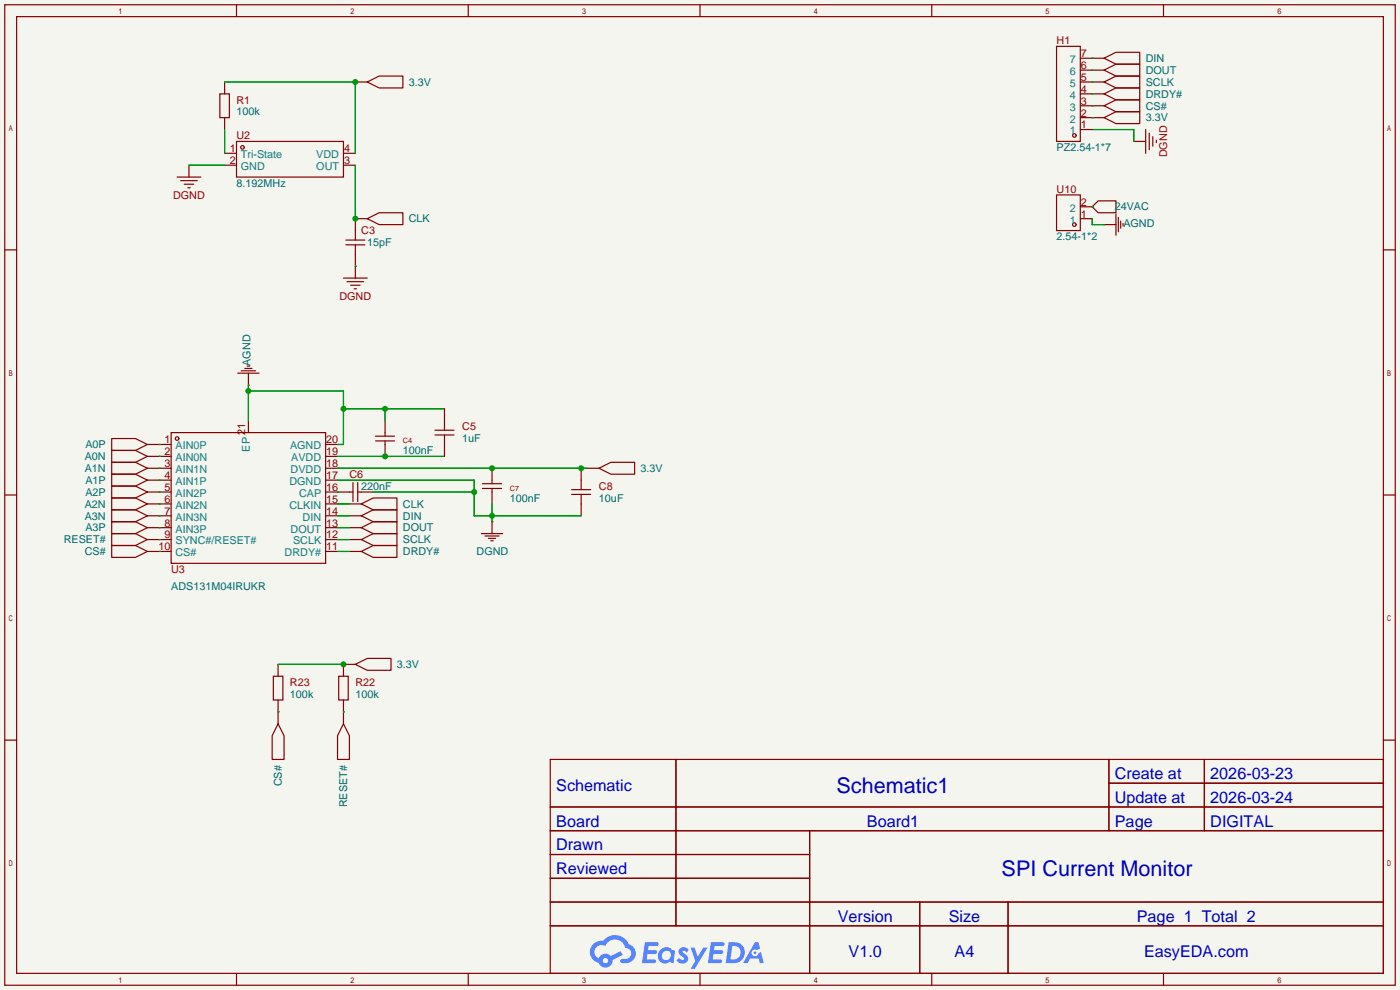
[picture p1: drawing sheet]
<svg xmlns="http://www.w3.org/2000/svg" width="299mm" height="212mm" viewBox="0 0 299 212" stroke-linecap="round" stroke-linejoin="round" font-family="sans-serif">
<path d="M0 0h299.2v211.6h-299.2z" fill="#f5f5f0"/>
<g fill="none" stroke="#850000" stroke-width=".25">
<path d="M1 1h297.2v209.6h-297.2zM3.6 3.6h292.1v204.4h-292.1zM50.5 1v2.6M100.1 1v2.6M149.6 1v2.6M199.1 1v2.6M248.7 1v2.6M1 53.4h2.6M295.7 53.4h2.5M1 105.8h2.6M295.7 105.8h2.5M1 158.2h2.6"/>
<path d="M295.7 158.2h2.5M117.6 162.3h178.1v45.7h-178.1zM117.6 172.5h178.1M117.6 177.5h178.1M144.5 162.3v35.6M173 177.5v30.5M237 162.3v15.2M237 167.4h58.7M257.4 162.3v15.2M117.6 182.6h55.4M117.6 192.8h178.1M117.6 187.7h55.4"/>
<path d="M117.6 197.9h178.1M196.6 192.8v15.2M215.4 192.8v15.2M50.5 208v2.6M100.1 208v2.6M149.6 208v2.6M199.1 208v2.6M248.7 208v2.6"/>
</g>
<g fill="#5487ff">
<path d="M145.3 202.7a1.3 1.3 0 0 1 1.9 .3l-.4 .6a.54 .54 0 0 0-.9-.2l.1 .2a1.34 1.34 0 0 1 .9 1.8 1.47 1.47 0 0 1-2.3-.1l.5-.6 .8 .5a.31 .31 0 0 0 .4-.3 .31 .31 0 0 0-.3-.4 1.12 1.12 0 0 1-.7-1.8z"/>
<path d="M147.6 202.5h.9l.6 2 1.2-2h.9l-2.7 4.6h-.9l1-1.7z"/>
<path d="M137.8 201.4h1.7a1.31 1.31 0 0 1 1.2 .2 .4 .4 0 0 1-.3 .5l-1.8 .1-.1 .9h1.6a.4 .4 0 0 1 .4 .4 .4 .4 0 0 1-.5 .4h-1.6l-.2 1.2h1.4a.46 .46 0 0 1 .5 0 .46 .46 0 0 1 .1 .5l-.4 .2h-2.6z"/>
<path d="M151.9 201.4h1.7a1.32 1.32 0 0 1 1.2 .2 .39 .39 0 0 1-.3 .5l-1.8 .1-.1 .9h1.6a.4 .4 0 0 1 .4 .4 .4 .4 0 0 1-.4 .4h-1.7l-.2 1.2h1.4a.46 .46 0 0 1 .5 0 .46 .46 0 0 1 .1 .5l-.4 .2h-2.6z"/>
<path d="M161.3 201.4h.8l.3 1.3-.6 .4a.75 .75 0 0 0-1.1 .3 .75 .75 0 0 0 .5 1 .75 .75 0 0 0 .9-.7l.5-.2 .6 2.3h-.8l-.3-.9h-1.8l-.5 .9h-1z"/>
<path d="M155.7 201.4l-.6 4.4h1.5a2.27 2.27 0 0 0 2.6-2.2 2.27 2.27 0 0 0-2.7-2.2zM156.5 202.1a1.5 1.5 0 0 1 1.8 1.6 1.5 1.5 0 0 1-1.9 1.4h-.3z"/>
<path d="M141.2 203a1.6 1.6 0 0 0-.3 2.3 1.6 1.6 0 0 0 2.3 .2l.7 .3 .3-2.4-.1-.3-.5-.1a1.58 1.58 0 0 0-2.4 0zM141.8 203.5a.98 .98 0 0 1 1.6 .4 .98 .98 0 0 1-1.1 1.3 .94 .94 0 0 1-.9-.7 .94 .94 0 0 1 .4-1z"/>
<path d="M126.8 201.8a2.37 2.37 0 0 0 1.1 4 1.54 1.54 0 0 0 1.8 1 1.54 1.54 0 0 0 1.2-1.6l2.2-1.1-.5-.8-2 1a1.57 1.57 0 0 0-2.7 .5 1.5 1.5 0 0 1-.7-2.1 1.5 1.5 0 0 1 2.2-.5 2.23 2.23 0 0 1 2.3-1.4 2.23 2.23 0 0 1 2 1.8 1.16 1.16 0 0 1 1.2 1.1 1.16 1.16 0 0 1-1.1 1.2h-.7a.47 .47 0 0 0-.5 .4 .47 .47 0 0 0 .4 .5 2.17 2.17 0 0 0 2.5-.9 2.17 2.17 0 0 0-.3-2.7l-.8-.4a3.2 3.2 0 0 0-5.5-.7l-1.1 .1zM128.8 205.3a.6 .6 0 0 1 1.2 0 .6 .6 0 0 1-1.2 0z"/>
<circle cx="161.4" cy="203.6" r=".28"/>
</g>
<g fill="none" stroke="#850000" stroke-width=".25">
<path d="M48 17.5v2.6M75.9 17.5h2.6M78.5 17.5l2.5-1.2h5.1v2.5h-5.1zM225.8 9.9h5.1v20.3h-5.1zM230.9 17.5h5.1M230.9 15h5.1M230.9 12.4h5.1M236 17.5l2.5-1.2h5.1v2.5h-5.1zM236 15l2.5-1.3h5.1v2.6h-5.1zM236 12.4l2.5-1.2h5.1v2.5h-5.1zM37.8 37.8h5.1M38.6 38.6h3.6"/>
<path d="M39.4 39.4h2M40.4 35.3v2.5M47 20.1h2v5h-2zM48 32.8h2.5M48 35.3h2.5M48 25.1v2.6M50.5 30.2h22.9v7.6h-22.9zM73.4 32.8h2.5M73.4 35.3h2.5M230.9 25.1h5.1M230.9 22.6h5.1M230.9 20.1h5.1"/>
<path d="M230.9 27.7h2.5M236 25.1l2.5-1.2h5.1v2.5h-5.1zM236 22.6l2.5-1.3h5.1v2.6h-5.1zM236 20.1l2.5-1.3h5.1v2.5h-5.1zM242.3 30.2h2.6M244.9 27.7v5.1M245.6 28.4v3.6M246.4 29.2v2M247.1 30v.5M40.1 40.1h.5M73.4 59.4h5.1M73.9 52.3h4.1"/>
<path d="M73.9 51.3h4.1M75.9 52.3v7.1M78.5 46.7l2.5-1.2h5.1v2.5h-5.1zM78.5 46.7h-2.6v4.6M225.8 41.7h5.1v7.6h-5.1zM230.9 46.7h2.5M230.9 44.2h2.5M233.4 44.2l1.3-1.3h3.8v2.6h-3.8zM233.4 44.2h.1M236 48h.1M236 48h2.5M238.5 45.7v4.6"/>
<path d="M239 46.5v3M239.5 47.2v1.6M240 47.8v.5M50.8 79.8h4.6M51.6 79.2h3M52.3 78.7h1.5M52.8 78.2h.5M53.1 79.8v2.5M74.2 60.2h3.5M74.9 61h2.1M75.7 61.7h.5M23.9 93.7h5.1l2.5 1.3-2.5 1.3h-5.1z"/>
<path d="M23.9 96.3h5.1l2.5 1.2-2.5 1.3h-5.1zM23.9 98.8h5.1l2.5 1.3-2.5 1.2h-5.1zM31.5 95h5.1M31.5 97.5h5.1M36.6 92.5h33v27.9h-33zM53.1 82.3h.1M53.1 89.9v2.6M69.6 95h2.5M69.6 97.5h2.5M80.3 94.2h4M80.3 93.2h4M82.3 89.9v3.3"/>
<path d="M82.3 94.2v3.3M93 93h4M93 91.9h4M95 87.4v4.5M95 93v4.5M23.9 116.6h5.1l2.5 1.3-2.5 1.2h-5.1zM23.9 114h5.1l2.5 1.3-2.5 1.3h-5.1zM23.9 101.3h5.1l2.5 1.3-2.5 1.3h-5.1zM23.9 103.9h5.1l2.5 1.3-2.5 1.2h-5.1zM23.9 106.4h5.1l2.5 1.3-2.5 1.3h-5.1zM23.9 109h5.1l2.5 1.2-2.5 1.3h-5.1zM23.9 111.5h5.1l2.5 1.3-2.5 1.2h-5.1z"/>
<path d="M31.5 100.1h5.1M31.5 102.6h5.1M31.5 105.2h5.1M31.5 107.7h5.1M31.5 110.2h5.1M31.5 112.8h5.1M31.5 115.3h5.1M31.5 117.9h5.1M69.6 100.1h2.5M69.6 102.6h2.5M69.6 105.2h5.8M69.6 107.7h2.5"/>
<path d="M69.6 110.2h2.5M69.6 112.8h2.5M69.6 115.3h2.5M69.6 117.9h2.5M74.7 107.7h2.5M74.7 110.2h2.5M74.7 112.8h2.5M74.7 115.3h2.5M74.7 117.9h2.5M75.4 103.1v4.1M76.5 105.2h3.3M76.5 103.1v4.1"/>
<path d="M77.2 107.7l2.6-1.3h5v2.6h-5zM77.2 110.2l2.6-1.2h5v2.5h-5zM77.2 112.8l2.6-1.3h5v2.5h-5zM77.2 115.3l2.6-1.3h5v2.6h-5zM77.2 117.9l2.6-1.3h5v2.5h-5zM102.9 114h4.5M103.1 104.4h4.1M103.1 103.4h4.1M103.6 114.6h3.1M104.4 115.1h1.5M104.9 115.6h.5M105.2 111.5h.1"/>
<path d="M105.2 100.1v3.3M105.2 104.4v3.3M105.2 111.5v2.5M122.2 105.7h4M122.2 104.6h4M124.2 100.1v4.5M124.2 105.7v4.5M125.5 100.1h2.5M128 100.1l2.6-1.3h5v2.5h-5zM58.4 144.5h2.1v5.1h-2.1zM59.4 154.7l1.3 2.5v5.1h-2.5v-5.1zM59.4 142v2.5"/>
<path d="M59.4 149.6v5.1M72.4 144.5h2v5.1h-2zM73.4 154.7l1.3 2.5v5.1h-2.6v-5.1zM73.4 149.6v5.1M75.9 142l2.6-1.3h5.1v2.6h-5.1zM75.9 142h-2.5v2.5"/>
<circle cx="51.8" cy="31.5" r=".38"/>
<circle cx="229.6" cy="29" r=".38"/>
<circle cx="229.6" cy="48" r=".38"/>
<circle cx="37.8" cy="93.7" r=".38"/>
</g>
<g fill="none" stroke="#009600" stroke-width=".25">
<path d="M48 17.5h27.9v15.3M233.4 17.5h.1M233.4 15h.1M233.4 12.4h.1M40.4 35.3h7.6M48 27.7v5.1M75.9 35.3v11.4M233.4 25.1h.1M233.4 22.6h.1M233.4 20.1h.1M233.4 27.7h8.9v2.5M75.9 56.9h.1"/>
<path d="M233.4 44.2h.1M233.4 46.7v1.3h2.6M34 95h.1M34 97.5h.1M53.1 82.3v7.6M53.1 83.6h20.3v11.4h-1.3M72.1 97.5h22.9M73.4 87.4h21.6M82.3 87.4v2.5M34 117.9h.1M34 115.3h.1M34 100.1h.1"/>
<path d="M34 102.6h.1M34 105.2h.1M34 107.7h.1M34 110.2h.1M34 112.8h.1M72.1 105.2h.1M72.1 100.1h53.4M72.1 110.2h2.6M72.1 102.6h29.2v7.6h22.9M72.1 107.7h2.6M72.1 112.8h2.6M72.1 115.3h2.6"/>
<path d="M72.1 117.9h2.6M79.8 105.2h21.5M105.2 107.7v3.8M59.4 152.1h.1M59.4 142h14M73.4 152.1h.1"/>
</g>
<g fill="#009600">
<circle cx="124.2" cy="100.1" r=".63"/>
<circle cx="105.2" cy="100.1" r=".63"/>
<circle cx="53.1" cy="83.6" r=".63"/>
<circle cx="73.4" cy="87.4" r=".63"/>
<circle cx="82.3" cy="87.4" r=".63"/>
<circle cx="82.3" cy="97.5" r=".63"/>
<circle cx="105.2" cy="110.2" r=".63"/>
<circle cx="101.3" cy="105.2" r=".63"/>
<circle cx="75.9" cy="17.5" r=".63"/>
<circle cx="75.9" cy="46.7" r=".63"/>
<circle cx="73.4" cy="142" r=".63"/>
</g>
<g font-size="4.6" fill="#0000c2">
<text x="178.8" y="169.4">Schematic1</text>
<text x="214.1" y="187.2">SPI Current Monitor</text>
</g>
<g font-size="3.5" fill="#0000c2">
<text x="238.3" y="166.5">Create at</text>
<text x="258.7" y="166.5">2026-03-23</text>
<text x="118.9" y="169.1">Schematic</text>
<text x="238.3" y="171.6">Update at</text>
<text x="258.7" y="171.6">2026-03-24</text>
<text x="118.9" y="176.7">Board</text>
<text x="185.3" y="176.7">Board1</text>
<text x="238.3" y="176.7">Page</text>
<text x="258.7" y="176.7">DIGITAL</text>
<text x="118.9" y="181.8">Drawn</text>
<text x="118.9" y="186.8">Reviewed</text>
<text x="179.1" y="197">Version</text>
<text x="202.8" y="197">Size</text>
<text x="243" y="197">Page 1 Total 2</text>
<text x="181.4" y="204.6">V1.0</text>
<text x="204" y="204.6">A4</text>
<text x="244.5" y="204.6">EasyEDA.com</text>
</g>
<g font-size="2.3" fill="#a90000">
<text x="225.8" y="9.4">H1</text>
<text x="50.5" y="22.1">R1</text>
<text x="50.5" y="29.8">U2</text>
<text x="249.5" y="33.6" transform="rotate(-90 249.5 33.6)">DGND</text>
<text x="225.8" y="41.2">U10</text>
<text x="37" y="42.5">DGND</text>
<text x="77.2" y="50.1">C3</text>
<text x="72.5" y="64.1">DGND</text>
<text x="98.8" y="92">C5</text>
<text x="74.7" y="102.2">C6</text>
<text x="128" y="104.7">C8</text>
<text x="36.6" y="122.5">U3</text>
<text x="62" y="146.6">R23</text>
<text x="75.9" y="146.6">R22</text>
</g>
<g font-size="2.3" fill="#008484">
<text x="228.7" y="16">6</text>
<text x="228.7" y="13.5">7</text>
<text x="228.7" y="23.6">3</text>
<text x="228.7" y="21.1">4</text>
<text x="228.7" y="18.6">5</text>
<text x="228.7" y="28.7">1</text>
<text x="228.7" y="26.2">2</text>
<text x="51.5" y="33.8">Tri-State</text>
<text x="67.6" y="33.8">VDD</text>
<text x="51.5" y="36.3">GND</text>
<text x="67.6" y="36.3">OUT</text>
<text x="228.7" y="47.8">1</text>
<text x="228.7" y="45.2">2</text>
<text x="37.5" y="96">AIN0P</text>
<text x="37.5" y="98.6">AIN0N</text>
<text x="37.5" y="101.1">AIN1N</text>
<text x="53.4" y="96.5" transform="rotate(-90 53.4 96.5)">EP</text>
<text x="62" y="96">AGND</text>
<text x="62.1" y="101.1">DVDD</text>
<text x="62.2" y="98.6">AVDD</text>
<text x="37.5" y="103.7">AIN1P</text>
<text x="37.5" y="106.2">AIN2P</text>
<text x="61.9" y="103.7">DGND</text>
<text x="63.9" y="106.2">CAP</text>
<text x="37.5" y="108.7">AIN2N</text>
<text x="37.5" y="111.3">AIN3N</text>
<text x="37.5" y="113.8">AIN3P</text>
<text x="61.9" y="108.7">CLKIN</text>
<text x="62.1" y="113.8">DOUT</text>
<text x="64.7" y="111.3">DIN</text>
<text x="37.5" y="116.4">SYNC#/RESET#</text>
<text x="37.5" y="118.9">CS#</text>
<text x="60.8" y="118.9">DRDY#</text>
<text x="62.6" y="116.4">SCLK</text>
</g>
<g font-size="2.3" fill="#840000">
<text x="231" y="17.3">5</text>
<text x="231" y="14.8">6</text>
<text x="231" y="12.2">7</text>
<text x="231" y="22.4">3</text>
<text x="231" y="19.8">4</text>
<text x="231" y="27.5">1</text>
<text x="231" y="24.9">2</text>
<text x="49.1" y="32.5">1</text>
<text x="49.1" y="35.1">2</text>
<text x="73.5" y="35.1">3</text>
<text x="73.5" y="32.5">4</text>
<text x="231" y="46.5">1</text>
<text x="231" y="44">2</text>
<text x="35.2" y="94.8">1</text>
<text x="52.4" y="92.9" transform="rotate(-90 52.4 92.9)">21</text>
<text x="69.7" y="94.8">20</text>
<text x="35.2" y="97.3">2</text>
<text x="35.2" y="99.8">3</text>
<text x="69.7" y="99.8">18</text>
<text x="69.7" y="97.3">19</text>
<text x="35.2" y="102.4">4</text>
<text x="35.2" y="104.9">5</text>
<text x="35.2" y="107.5">6</text>
<text x="69.7" y="107.5">15</text>
<text x="69.7" y="104.9">16</text>
<text x="69.7" y="102.4">17</text>
<text x="35.2" y="110">7</text>
<text x="35.2" y="112.5">8</text>
<text x="69.7" y="112.5">13</text>
<text x="69.7" y="110">14</text>
<text x="33.9" y="117.6">10</text>
<text x="35.2" y="115.1">9</text>
<text x="69.7" y="117.6">11</text>
<text x="69.7" y="115.1">12</text>
</g>
<g font-size="2.3" fill="#006464">
<text x="244.9" y="15.8">DOUT</text>
<text x="244.9" y="13.3">DIN</text>
<text x="87.4" y="18.3">3.3V</text>
<text x="244.9" y="23.4">CS#</text>
<text x="244.9" y="20.9">DRDY#</text>
<text x="244.9" y="18.3">SCLK</text>
<text x="50.5" y="24.7">100k</text>
<text x="244.9" y="26">3.3V</text>
<text x="225.8" y="32.3">PZ2.54-1*7</text>
<text x="50.5" y="39.9">8.192MHz</text>
<text x="87.4" y="47.5">CLK</text>
<text x="238.2" y="44.8">24VAC</text>
<text x="78.5" y="52.6">15pF</text>
<text x="225.8" y="51.4">2.54-1*2</text>
<text x="240.1" y="48.5">AGND</text>
<text x="53.5" y="78.2" transform="rotate(-90 53.5 78.2)">AGND</text>
<text x="18.2" y="95.8">A0P</text>
<text x="98.8" y="94.5">1uF</text>
<text x="18.1" y="98.3">A0N</text>
<text x="18.1" y="100.9">A1N</text>
<text x="86.1" y="97.1">100nF</text>
<text x="136.9" y="100.9">3.3V</text>
<text x="18.2" y="103.4">A1P</text>
<text x="18.2" y="106">A2P</text>
<text x="77.2" y="104.7">220nF</text>
<text x="109" y="107.2">100nF</text>
<text x="128" y="107.2">10uF</text>
<text x="18.1" y="108.5">A2N</text>
<text x="18.1" y="111">A3N</text>
<text x="18.2" y="113.6">A3P</text>
<text x="86.1" y="108.5">CLK</text>
<text x="86.1" y="111">DIN</text>
<text x="86.1" y="113.6">DOUT</text>
<text x="13.6" y="116.1">RESET#</text>
<text x="18.1" y="118.7">CS#</text>
<text x="86.1" y="116.1">SCLK</text>
<text x="86.1" y="118.7">DRDY#</text>
<text x="101.9" y="118.6">DGND</text>
<text x="36.6" y="126">ADS131M04IRUKR</text>
<text x="84.8" y="142.8">3.3V</text>
<text x="62" y="149.1">100k</text>
<text x="75.9" y="149.1">100k</text>
<text x="60.2" y="168.1" transform="rotate(-90 60.2 168.1)">CS#</text>
<text x="74.2" y="172.6" transform="rotate(-90 74.2 172.6)">RESET#</text>
</g>
<g font-size="1.6" fill="#a90000">
<text x="86.1" y="94.7">C4</text>
<text x="109" y="104.8">C7</text>
</g>
</svg>
